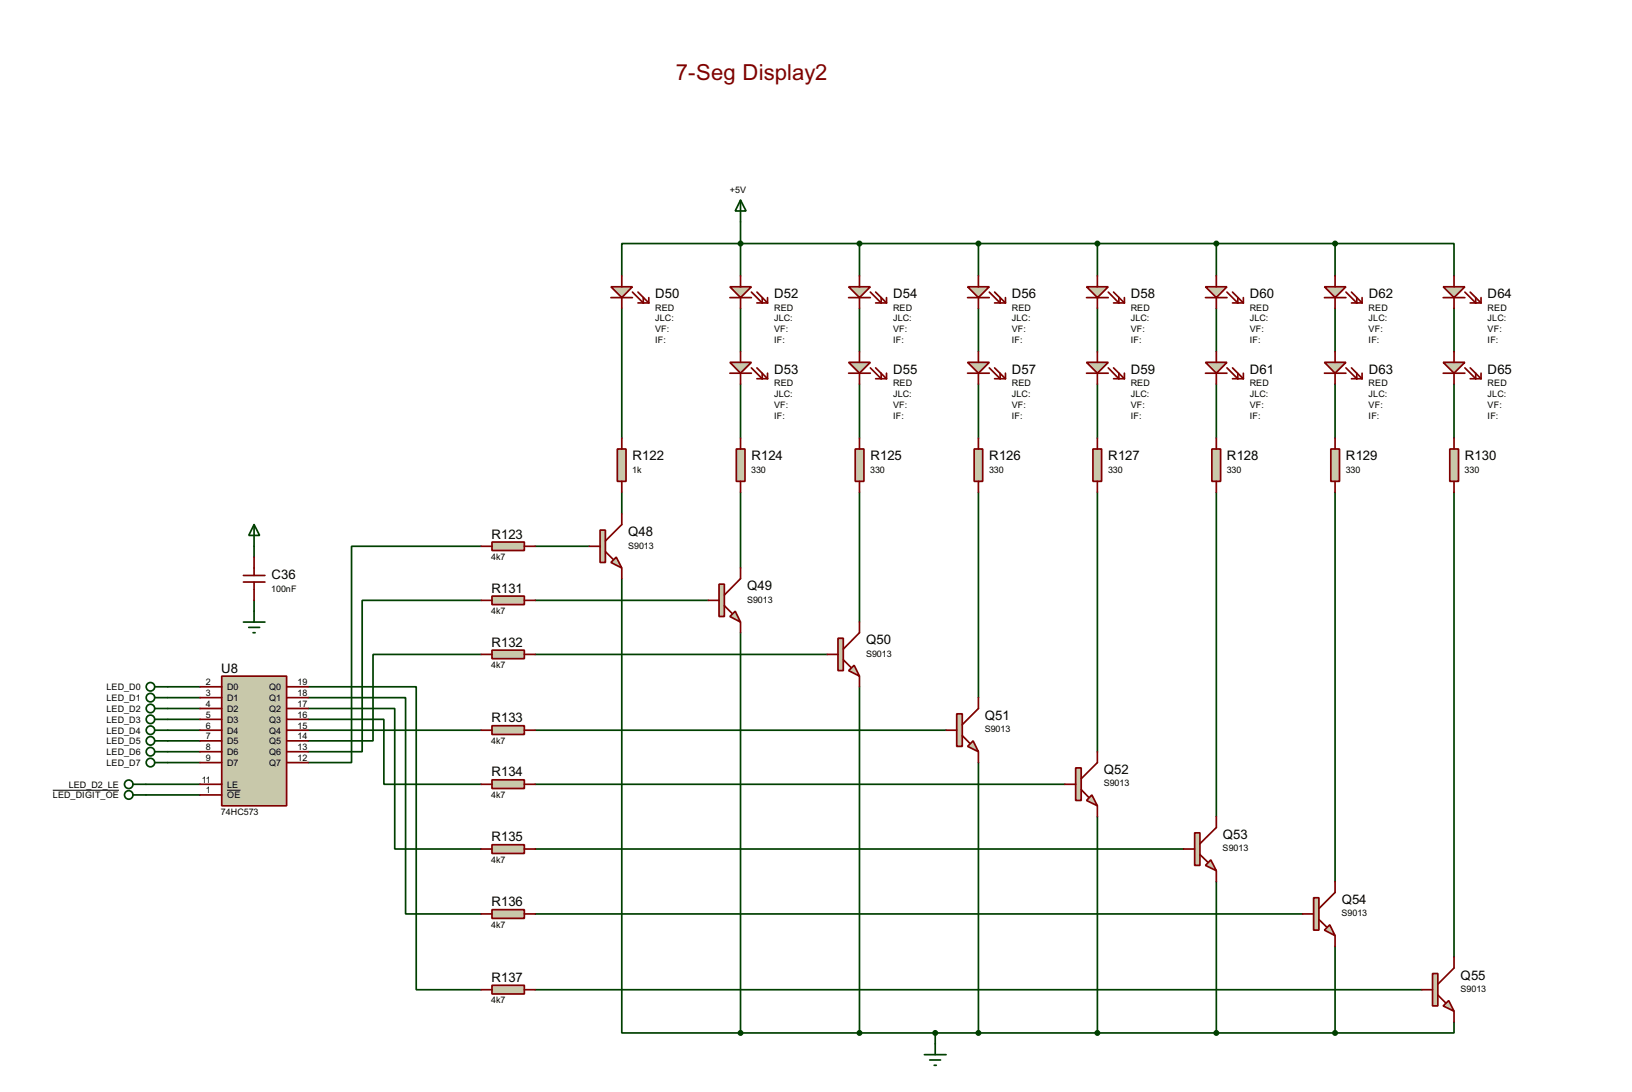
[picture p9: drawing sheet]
<svg xmlns="http://www.w3.org/2000/svg" width="383mm" height="256mm" viewBox="0 0 383 256" stroke-linecap="round" stroke-linejoin="round" font-family="sans-serif">
<g fill="none" stroke="#004000" stroke-width=".4">
<path d="M174 52.1v12.7M202 57.2v7.6M229.9 57.2v7.6M257.9 57.2v7.6M285.8 57.2v7.6M313.7 57.2h28v7.6M313.7 57.2h-167.6v7.6M313.7 57.2v7.6M146.1 72.4v30.5M174 72.4v10.2M202 72.4v10.2M229.9 72.4v10.2"/>
<path d="M257.9 72.4v10.2M285.8 72.4v10.2M313.7 72.4v10.2M341.7 72.4v10.2M174 90.2v12.7M202 90.2v12.7M229.9 90.2v12.7M257.9 90.2v12.7M285.8 90.2v12.7M313.7 90.2v12.7M341.7 90.2v12.7M146.1 115.6v5.1"/>
<path d="M174 115.6v17.8M202 115.6v30.5M229.9 115.6v48.3M257.9 115.6v61M285.8 115.6v76.2M313.7 115.6v91.5M341.7 115.6v109.2M59.7 128.3v2.6M113.1 128.3h-30.5v50.8h-10.2M125.8 128.3h12.7M146.1 135.9v106.7h27.9M59.7 141v2.6"/>
<path d="M113.1 153.7h-25.4v20.3h-15.3M113.1 141h-28v35.6h-12.7M125.8 141h40.6M125.8 153.7h68.6M174 148.6v94M39.4 171.5h7.6M39.4 161.3h7.6M39.4 163.9h7.6M39.4 166.4h7.6M39.4 169h7.6M39.4 174h7.6M39.4 176.6h7.6"/>
<path d="M39.4 179.1h7.6M72.4 161.3h25.4v71.2h15.3M72.4 163.9h22.9v50.8h17.8M72.4 166.4h20.4v33h20.3M72.4 169h17.8v15.2h22.9M72.4 171.5h40.7M125.8 171.5h96.5M202 161.3v81.3M229.9 179.1v63.5M34.3 184.2h12.7M34.3 186.7h12.7M125.8 184.2h124.4"/>
<path d="M125.8 199.4h152.4M257.9 191.8v50.8M125.8 214.7h180.3M285.8 207.1v35.5M125.8 232.5h208.3M313.7 222.3v20.3M174 242.6h139.7M219.8 242.6v2.6M341.7 240.1v2.5h-28"/>
</g>
<path d="M143.6 67.4h5l-2.5 2.5z" fill="#c8c8aa" stroke="#800000" stroke-width=".4"/>
<path d="M143.6 69.9h5M146.1 64.8v2.6M146.1 69.9v2.5M148.6 68.6l2.6 2.6v-1.3M149.9 68.6l2.6 2.6M149.9 71.2h2.6M152.5 69.9v1.3" fill="none" stroke="#800000" stroke-width=".4"/>
<path d="M143.6 132.1l1.2-1.2 1.3 2.5z" fill="#c8c8aa" stroke="#800000" stroke-width=".4"/>
<path d="M141 124.5h1.3v7.6h-1.3z" fill="#c8c8aa" stroke="#800000" stroke-width=".4"/>
<path d="M138.5 128.3h2.5M142.3 129.6l1.8 1.8M146.1 120.7v2.5l-3.8 3.9M146.1 133.4v2.5" fill="none" stroke="#800000" stroke-width=".4"/>
<path d="M145.1 105.5h2v7.6h-2z" fill="#c8c8aa" stroke="#800000" stroke-width=".4"/>
<path d="M146.1 102.9v2.6M146.1 113.1v2.5" fill="none" stroke="#800000" stroke-width=".4"/>
<path d="M115.6 127.3h7.6v2h-7.6z" fill="#c8c8aa" stroke="#800000" stroke-width=".4"/>
<path d="M113.1 128.3h2.5M123.2 128.3h2.6" fill="none" stroke="#800000" stroke-width=".4"/>
<path d="M171.5 67.4h5.1l-2.6 2.5z" fill="#c8c8aa" stroke="#800000" stroke-width=".4"/>
<path d="M171.5 69.9h5.1M174 64.8v2.6M174 69.9v2.5M176.6 68.6l2.5 2.6v-1.3M177.9 68.6l2.5 2.6M177.9 71.2h2.5M180.4 69.9v1.3" fill="none" stroke="#800000" stroke-width=".4"/>
<path d="M171.5 85.1h5.1l-2.6 2.6z" fill="#c8c8aa" stroke="#800000" stroke-width=".4"/>
<path d="M171.5 87.7h5.1M174 82.6v2.5M174 87.7v2.5M176.6 86.4l2.5 2.6v-1.3M177.9 86.4l2.5 2.6M177.9 89h2.5M180.4 87.7v1.3" fill="none" stroke="#800000" stroke-width=".4"/>
<path d="M171.5 144.8l1.3-1.2 1.2 2.5z" fill="#c8c8aa" stroke="#800000" stroke-width=".4"/>
<path d="M169 137.2h1.2v7.6h-1.2z" fill="#c8c8aa" stroke="#800000" stroke-width=".4"/>
<path d="M174 133.4v2.5l-3.8 3.9M166.4 141h2.6M170.2 142.3l1.8 1.8M174 146.1v2.5" fill="none" stroke="#800000" stroke-width=".4"/>
<path d="M173 105.5h2.1v7.6h-2.1z" fill="#c8c8aa" stroke="#800000" stroke-width=".4"/>
<path d="M174 102.9v2.6M174 113.1v2.5" fill="none" stroke="#800000" stroke-width=".4"/>
<path d="M199.4 67.4h5.1l-2.5 2.5z" fill="#c8c8aa" stroke="#800000" stroke-width=".4"/>
<path d="M199.4 69.9h5.1M202 64.8v2.6M202 69.9v2.5M204.5 68.6l2.6 2.6v-1.3M205.8 68.6l2.5 2.6M205.8 71.2h2.5M208.3 69.9v1.3" fill="none" stroke="#800000" stroke-width=".4"/>
<path d="M199.4 85.1h5.1l-2.5 2.6z" fill="#c8c8aa" stroke="#800000" stroke-width=".4"/>
<path d="M199.4 87.7h5.1M202 82.6v2.5M202 87.7v2.5M204.5 86.4l2.6 2.6v-1.3M205.8 86.4l2.5 2.6M205.8 89h2.5M208.3 87.7v1.3" fill="none" stroke="#800000" stroke-width=".4"/>
<path d="M199.4 157.5l1.3-1.2 1.3 2.5z" fill="#c8c8aa" stroke="#800000" stroke-width=".4"/>
<path d="M196.9 149.9h1.3v7.6h-1.3z" fill="#c8c8aa" stroke="#800000" stroke-width=".4"/>
<path d="M194.4 153.7h2.5M198.2 155l1.8 1.8M202 146.1v2.5l-3.8 3.9M202 158.8v2.5" fill="none" stroke="#800000" stroke-width=".4"/>
<path d="M201 105.5h2v7.6h-2z" fill="#c8c8aa" stroke="#800000" stroke-width=".4"/>
<path d="M202 102.9v2.6M202 113.1v2.5" fill="none" stroke="#800000" stroke-width=".4"/>
<path d="M227.4 67.4h5.1l-2.6 2.5z" fill="#c8c8aa" stroke="#800000" stroke-width=".4"/>
<path d="M227.4 69.9h5.1M229.9 64.8v2.6M229.9 69.9v2.5M232.5 68.6l2.5 2.6v-1.3M233.7 68.6l2.6 2.6M233.7 71.2h2.6M236.3 69.9v1.3" fill="none" stroke="#800000" stroke-width=".4"/>
<path d="M227.4 85.1h5.1l-2.6 2.6z" fill="#c8c8aa" stroke="#800000" stroke-width=".4"/>
<path d="M227.4 87.7h5.1M229.9 82.6v2.5M229.9 87.7v2.5M232.5 86.4l2.5 2.6v-1.3M233.7 86.4l2.6 2.6M233.7 89h2.6M236.3 87.7v1.3" fill="none" stroke="#800000" stroke-width=".4"/>
<path d="M227.4 175.3l1.3-1.3 1.2 2.6z" fill="#c8c8aa" stroke="#800000" stroke-width=".4"/>
<path d="M224.8 167.7h1.3v7.6h-1.3z" fill="#c8c8aa" stroke="#800000" stroke-width=".4"/>
<path d="M222.3 171.5h2.5M226.1 172.8l1.8 1.8M229.9 163.9v2.5l-3.8 3.8M229.9 176.6v2.5" fill="none" stroke="#800000" stroke-width=".4"/>
<path d="M228.9 105.5h2v7.6h-2z" fill="#c8c8aa" stroke="#800000" stroke-width=".4"/>
<path d="M229.9 102.9v2.6M229.9 113.1v2.5" fill="none" stroke="#800000" stroke-width=".4"/>
<path d="M255.3 67.4h5.1l-2.5 2.5z" fill="#c8c8aa" stroke="#800000" stroke-width=".4"/>
<path d="M255.3 69.9h5.1M257.9 64.8v2.6M257.9 69.9v2.5M260.4 68.6l2.5 2.6v-1.3M261.7 68.6l2.5 2.6M261.7 71.2h2.5M264.2 69.9v1.3" fill="none" stroke="#800000" stroke-width=".4"/>
<path d="M255.3 85.1h5.1l-2.5 2.6z" fill="#c8c8aa" stroke="#800000" stroke-width=".4"/>
<path d="M255.3 87.7h5.1M257.9 82.6v2.5M257.9 87.7v2.5M260.4 86.4l2.5 2.6v-1.3M261.7 86.4l2.5 2.6M261.7 89h2.5M264.2 87.7v1.3" fill="none" stroke="#800000" stroke-width=".4"/>
<path d="M256.6 186.7l1.3 2.6-2.6-1.3z" fill="#c8c8aa" stroke="#800000" stroke-width=".4"/>
<path d="M252.8 180.4h1.3v7.6h-1.3z" fill="#c8c8aa" stroke="#800000" stroke-width=".4"/>
<path d="M257.9 176.6v2.5l-3.8 3.8M250.2 184.2h2.6M254.1 185.5l1.7 1.8M257.9 189.3v2.5" fill="none" stroke="#800000" stroke-width=".4"/>
<path d="M256.8 105.5h2.1v7.6h-2.1z" fill="#c8c8aa" stroke="#800000" stroke-width=".4"/>
<path d="M257.9 102.9v2.6M257.9 113.1v2.5" fill="none" stroke="#800000" stroke-width=".4"/>
<path d="M283.3 67.4h5l-2.5 2.5z" fill="#c8c8aa" stroke="#800000" stroke-width=".4"/>
<path d="M283.3 69.9h5M285.8 64.8v2.6M285.8 69.9v2.5M288.3 68.6l2.6 2.6v-1.3M289.6 68.6l2.6 2.6M289.6 71.2h2.6M292.2 69.9v1.3" fill="none" stroke="#800000" stroke-width=".4"/>
<path d="M283.3 85.1h5l-2.5 2.6z" fill="#c8c8aa" stroke="#800000" stroke-width=".4"/>
<path d="M283.3 87.7h5M285.8 82.6v2.5M285.8 87.7v2.5M288.3 86.4l2.6 2.6v-1.3M289.6 86.4l2.6 2.6M289.6 89h2.6M292.2 87.7v1.3" fill="none" stroke="#800000" stroke-width=".4"/>
<path d="M284.5 202l1.3 2.5-2.5-1.2z" fill="#c8c8aa" stroke="#800000" stroke-width=".4"/>
<path d="M280.7 195.6h1.3v7.7h-1.3z" fill="#c8c8aa" stroke="#800000" stroke-width=".4"/>
<path d="M278.2 199.4h2.5M285.8 191.8v2.6l-3.8 3.8M282 200.7l1.8 1.8M285.8 204.5v2.6" fill="none" stroke="#800000" stroke-width=".4"/>
<path d="M284.8 105.5h2v7.6h-2z" fill="#c8c8aa" stroke="#800000" stroke-width=".4"/>
<path d="M285.8 102.9v2.6M285.8 113.1v2.5" fill="none" stroke="#800000" stroke-width=".4"/>
<path d="M311.2 67.4h5.1l-2.6 2.5z" fill="#c8c8aa" stroke="#800000" stroke-width=".4"/>
<path d="M311.2 69.9h5.1M313.7 64.8v2.6M313.7 69.9v2.5M316.3 68.6l2.5 2.6v-1.3M317.6 68.6l2.5 2.6M317.6 71.2h2.5M320.1 69.9v1.3" fill="none" stroke="#800000" stroke-width=".4"/>
<path d="M311.2 85.1h5.1l-2.6 2.6z" fill="#c8c8aa" stroke="#800000" stroke-width=".4"/>
<path d="M311.2 87.7h5.1M313.7 82.6v2.5M313.7 87.7v2.5M316.3 86.4l2.5 2.6v-1.3M317.6 86.4l2.5 2.6M317.6 89h2.5M320.1 87.7v1.3" fill="none" stroke="#800000" stroke-width=".4"/>
<path d="M312.5 217.2l1.2 2.6-2.5-1.3z" fill="#c8c8aa" stroke="#800000" stroke-width=".4"/>
<path d="M308.7 210.9h1.2v7.6h-1.2z" fill="#c8c8aa" stroke="#800000" stroke-width=".4"/>
<path d="M306.1 214.7h2.6M309.9 216l1.8 1.7M313.7 207.1v2.5l-3.8 3.8M313.7 219.8v2.5" fill="none" stroke="#800000" stroke-width=".4"/>
<path d="M312.7 105.5h2.1v7.6h-2.1z" fill="#c8c8aa" stroke="#800000" stroke-width=".4"/>
<path d="M313.7 102.9v2.6M313.7 113.1v2.5" fill="none" stroke="#800000" stroke-width=".4"/>
<path d="M339.1 67.4h5.1l-2.5 2.5z" fill="#c8c8aa" stroke="#800000" stroke-width=".4"/>
<path d="M339.1 69.9h5.1M341.7 64.8v2.6M341.7 69.9v2.5M344.2 68.6l2.6 2.6v-1.3M345.5 68.6l2.5 2.6M345.5 71.2h2.5M348 69.9v1.3" fill="none" stroke="#800000" stroke-width=".4"/>
<path d="M339.1 236.3l1.3-1.3 1.3 2.5z" fill="#c8c8aa" stroke="#800000" stroke-width=".4"/>
<path d="M336.6 228.7h1.3v7.6h-1.3z" fill="#c8c8aa" stroke="#800000" stroke-width=".4"/>
<path d="M334.1 232.5h2.5M337.9 233.7l1.8 1.8M341.7 224.8v2.6l-3.8 3.8M341.7 237.5v2.6" fill="none" stroke="#800000" stroke-width=".4"/>
<path d="M340.7 105.5h2v7.6h-2z" fill="#c8c8aa" stroke="#800000" stroke-width=".4"/>
<path d="M341.7 102.9v2.6M341.7 113.1v2.5" fill="none" stroke="#800000" stroke-width=".4"/>
<path d="M115.6 140h7.6v2h-7.6z" fill="#c8c8aa" stroke="#800000" stroke-width=".4"/>
<path d="M113.1 141h2.5M123.2 141h2.6" fill="none" stroke="#800000" stroke-width=".4"/>
<path d="M115.6 152.7h7.6v2h-7.6z" fill="#c8c8aa" stroke="#800000" stroke-width=".4"/>
<path d="M113.1 153.7h2.5M123.2 153.7h2.6" fill="none" stroke="#800000" stroke-width=".4"/>
<path d="M115.6 170.5h7.6v2h-7.6z" fill="#c8c8aa" stroke="#800000" stroke-width=".4"/>
<path d="M113.1 171.5h2.5M123.2 171.5h2.6" fill="none" stroke="#800000" stroke-width=".4"/>
<path d="M115.6 183.2h7.6v2h-7.6z" fill="#c8c8aa" stroke="#800000" stroke-width=".4"/>
<path d="M113.1 184.2h2.5M123.2 184.2h2.6" fill="none" stroke="#800000" stroke-width=".4"/>
<path d="M115.6 198.4h7.6v2.1h-7.6z" fill="#c8c8aa" stroke="#800000" stroke-width=".4"/>
<path d="M113.1 199.4h2.5M123.2 199.4h2.6" fill="none" stroke="#800000" stroke-width=".4"/>
<path d="M115.6 213.7h7.6v2h-7.6z" fill="#c8c8aa" stroke="#800000" stroke-width=".4"/>
<path d="M113.1 214.7h2.5M123.2 214.7h2.6" fill="none" stroke="#800000" stroke-width=".4"/>
<path d="M115.6 231.4h7.6v2.1h-7.6z" fill="#c8c8aa" stroke="#800000" stroke-width=".4"/>
<path d="M113.1 232.5h2.5M123.2 232.5h2.6" fill="none" stroke="#800000" stroke-width=".4"/>
<g fill="#004000" stroke="#004000" stroke-width=".4">
<circle cx="313.7" cy="242.6" r=".5"/>
<circle cx="285.8" cy="242.6" r=".5"/>
<circle cx="257.8" cy="242.6" r=".5"/>
<circle cx="229.9" cy="242.6" r=".5"/>
<circle cx="201.9" cy="242.6" r=".5"/>
<circle cx="174" cy="242.6" r=".5"/>
<circle cx="219.7" cy="242.6" r=".5"/>
<circle cx="313.7" cy="57.2" r=".5"/>
<circle cx="285.8" cy="57.2" r=".5"/>
<circle cx="257.8" cy="57.2" r=".5"/>
<circle cx="229.9" cy="57.2" r=".5"/>
<circle cx="201.9" cy="57.2" r=".5"/>
<circle cx="174" cy="57.2" r=".5"/>
</g>
<path d="M174 47l1.3 2.6h-2.5zM174 47v5.1M217.2 247.7h5.1M218.5 249h2.5M219.5 250.2h.5M219.8 245.2v2.5" fill="none" stroke="#004000" stroke-width=".4"/>
<path d="M339.1 85.1h5.1l-2.5 2.6z" fill="#c8c8aa" stroke="#800000" stroke-width=".4"/>
<path d="M339.1 87.7h5.1M341.7 82.6v2.5M341.7 87.7v2.5M344.2 86.4l2.6 2.6v-1.3M345.5 86.4l2.5 2.6M345.5 89h2.5M348 87.7v1.3M57.2 136.7h5.1M57.2 135.2h5.1M59.7 130.9v4.3M59.7 136.7v4.3" fill="none" stroke="#800000" stroke-width=".4"/>
<path d="M59.7 123.2l1.3 2.6h-2.5zM59.7 123.2v5.1M57.2 146.1h5.1M58.5 147.4h2.5M59.5 148.6h.5M59.7 143.6v2.5" fill="none" stroke="#004000" stroke-width=".4"/>
<path d="M52.1 158.8h15.3v30.5h-15.3z" fill="#c8c8aa" stroke="#800000" stroke-width=".4"/>
<g fill="none" stroke="#800000" stroke-width=".4">
<path d="M47 161.3h5.1M47 163.9h5.1M47 166.4h5.1M47 169h5.1M47 171.5h5.1M47 174h5.1M47 176.6h5.1M47 179.1h5.1M67.4 161.3h5M67.4 163.9h5M67.4 166.4h5M67.4 169h5"/>
<path d="M67.4 171.5h5M67.4 174h5M67.4 176.6h5M67.4 179.1h5M47 184.2h5.1M47 186.7h5.1"/>
</g>
<path d="M12.4 185.6h15.6M53.4 185.6h3.1" fill="none" stroke="#000" stroke-width=".23"/>
<g fill="none" stroke="#004000" stroke-width=".4">
<path d="M36.4 161.3h3M36.4 163.9h3M36.4 166.4h3M36.4 169h3M36.4 171.5h3M36.4 174h3M36.4 176.6h3M36.4 179.1h3M31.3 184.2h3M31.3 186.7h3"/>
<circle cx="35.3" cy="179.1" r="1"/>
<circle cx="35.3" cy="171.5" r="1"/>
<circle cx="35.3" cy="174" r="1"/>
<circle cx="35.3" cy="163.9" r="1"/>
<circle cx="35.3" cy="166.4" r="1"/>
<circle cx="35.3" cy="169" r="1"/>
<circle cx="35.3" cy="176.6" r="1"/>
<circle cx="35.3" cy="161.3" r="1"/>
<circle cx="30.2" cy="184.2" r="1"/>
<circle cx="30.2" cy="186.7" r="1"/>
</g>
<text font-size="5.8" fill="#800000" x="158.8" y="18.7">7-Seg Display2</text>
<g font-size="3.5">
<text x="154" y="70.1">D50</text>
<text x="181.9" y="70.1">D52</text>
<text x="209.9" y="70.1">D54</text>
<text x="237.8" y="70.1">D56</text>
<text x="265.7" y="70.1">D58</text>
<text x="293.7" y="70.1">D60</text>
<text x="321.6" y="70.1">D62</text>
<text x="349.6" y="70.1">D64</text>
<text x="181.9" y="87.8">D53</text>
<text x="209.9" y="87.8">D55</text>
<text x="237.8" y="87.8">D57</text>
<text x="265.7" y="87.8">D59</text>
<text x="293.7" y="87.8">D61</text>
<text x="321.6" y="87.8">D63</text>
<text x="349.6" y="87.8">D65</text>
<text x="148.6" y="108.2">R122</text>
<text x="176.6" y="108.2">R124</text>
<text x="204.5" y="108.2">R125</text>
<text x="232.5" y="108.2">R126</text>
<text x="260.4" y="108.2">R127</text>
<text x="288.3" y="108.2">R128</text>
<text x="316.3" y="108.2">R129</text>
<text x="344.2" y="108.2">R130</text>
<text x="147.6" y="125.9">Q48</text>
<text x="115.5" y="126.5">R123</text>
<text x="63.8" y="136.1">C36</text>
<text x="115.5" y="139.2">R131</text>
<text x="175.6" y="138.6">Q49</text>
<text x="115.5" y="151.9">R132</text>
<text x="203.5" y="151.3">Q50</text>
<text x="52" y="158">U8</text>
<text x="115.5" y="169.7">R133</text>
<text x="231.4" y="169.1">Q51</text>
<text x="115.5" y="182.4">R134</text>
<text x="259.4" y="181.8">Q52</text>
<text x="115.5" y="197.6">R135</text>
<text x="287.3" y="197.1">Q53</text>
<text x="115.5" y="212.9">R136</text>
<text x="315.3" y="212.3">Q54</text>
<text x="115.5" y="230.6">R137</text>
<text x="343.2" y="230.1">Q55</text>
</g>
<g font-size="2.4">
<text x="171.5" y="45.3">+5V</text>
<text x="153.9" y="73">RED</text>
<text x="153.9" y="75.5">JLC:</text>
<text x="181.9" y="73">RED</text>
<text x="181.9" y="75.5">JLC:</text>
<text x="209.8" y="73">RED</text>
<text x="209.8" y="75.5">JLC:</text>
<text x="237.7" y="73">RED</text>
<text x="237.7" y="75.5">JLC:</text>
<text x="265.7" y="73">RED</text>
<text x="265.7" y="75.5">JLC:</text>
<text x="293.6" y="73">RED</text>
<text x="293.6" y="75.5">JLC:</text>
<text x="321.6" y="73">RED</text>
<text x="321.6" y="75.5">JLC:</text>
<text x="349.5" y="73">RED</text>
<text x="349.5" y="75.5">JLC:</text>
<text x="153.9" y="78.1">VF:</text>
<text x="153.9" y="80.6">IF:</text>
<text x="181.9" y="78.1">VF:</text>
<text x="181.9" y="80.6">IF:</text>
<text x="209.8" y="78.1">VF:</text>
<text x="209.8" y="80.6">IF:</text>
<text x="237.7" y="78.1">VF:</text>
<text x="237.7" y="80.6">IF:</text>
<text x="265.7" y="78.1">VF:</text>
<text x="265.7" y="80.6">IF:</text>
<text x="293.6" y="78.1">VF:</text>
<text x="293.6" y="80.6">IF:</text>
<text x="321.6" y="78.1">VF:</text>
<text x="321.6" y="80.6">IF:</text>
<text x="349.5" y="78.1">VF:</text>
<text x="349.5" y="80.6">IF:</text>
<text x="181.9" y="90.8">RED</text>
<text x="181.9" y="93.3">JLC:</text>
<text x="181.9" y="95.8">VF:</text>
<text x="209.8" y="90.8">RED</text>
<text x="209.8" y="93.3">JLC:</text>
<text x="209.8" y="95.8">VF:</text>
<text x="237.7" y="90.8">RED</text>
<text x="237.7" y="93.3">JLC:</text>
<text x="237.7" y="95.8">VF:</text>
<text x="265.7" y="90.8">RED</text>
<text x="265.7" y="93.3">JLC:</text>
<text x="265.7" y="95.8">VF:</text>
<text x="293.6" y="90.8">RED</text>
<text x="293.6" y="93.3">JLC:</text>
<text x="293.6" y="95.8">VF:</text>
<text x="321.6" y="90.8">RED</text>
<text x="321.6" y="93.3">JLC:</text>
<text x="321.6" y="95.8">VF:</text>
<text x="349.5" y="90.8">RED</text>
<text x="349.5" y="93.3">JLC:</text>
<text x="349.5" y="95.8">VF:</text>
<text x="181.9" y="98.4">IF:</text>
<text x="209.8" y="98.4">IF:</text>
<text x="237.7" y="98.4">IF:</text>
<text x="265.7" y="98.4">IF:</text>
<text x="293.6" y="98.4">IF:</text>
<text x="321.6" y="98.4">IF:</text>
<text x="349.5" y="98.4">IF:</text>
<text x="148.6" y="111.1">1k</text>
<text x="176.5" y="111.1">330</text>
<text x="204.5" y="111.1">330</text>
<text x="232.4" y="111.1">330</text>
<text x="260.4" y="111.1">330</text>
<text x="288.3" y="111.1">330</text>
<text x="316.2" y="111.1">330</text>
<text x="344.2" y="111.1">330</text>
<text x="115.4" y="131.5">4k7</text>
<text x="147.6" y="128.9">S9013</text>
<text x="63.8" y="139">100nF</text>
<text x="175.5" y="141.6">S9013</text>
<text x="115.4" y="144.2">4k7</text>
<text x="203.5" y="154.3">S9013</text>
<text x="48.4" y="160.9">2</text>
<text x="69.9" y="160.9">19</text>
<text x="115.4" y="156.9">4k7</text>
<text x="25" y="162.1">LED_D0</text>
<text x="25" y="164.7">LED_D1</text>
<text x="25" y="167.2">LED_D2</text>
<text x="48.4" y="163.5">3</text>
<text x="48.4" y="166">4</text>
<text x="53.4" y="162.1">D0</text>
<text x="53.4" y="164.7">D1</text>
<text x="53.4" y="167.2">D2</text>
<text x="63.2" y="162.1">Q0</text>
<text x="63.2" y="164.7">Q1</text>
<text x="63.2" y="167.2">Q2</text>
<text x="69.9" y="163.5">18</text>
<text x="69.9" y="166">17</text>
<text x="25" y="169.8">LED_D3</text>
<text x="25" y="172.3">LED_D4</text>
<text x="48.4" y="168.6">5</text>
<text x="48.4" y="171.1">6</text>
<text x="48.4" y="173.6">7</text>
<text x="53.4" y="169.8">D3</text>
<text x="53.4" y="172.3">D4</text>
<text x="63.2" y="169.8">Q3</text>
<text x="63.2" y="172.3">Q4</text>
<text x="69.9" y="168.6">16</text>
<text x="69.9" y="171.1">15</text>
<text x="69.9" y="173.6">14</text>
<text x="231.4" y="172">S9013</text>
<text x="25" y="174.8">LED_D5</text>
<text x="25" y="177.4">LED_D6</text>
<text x="25" y="179.9">LED_D7</text>
<text x="48.4" y="176.2">8</text>
<text x="48.4" y="178.7">9</text>
<text x="53.4" y="174.8">D5</text>
<text x="53.4" y="177.4">D6</text>
<text x="53.4" y="179.9">D7</text>
<text x="63.2" y="174.8">Q5</text>
<text x="63.2" y="177.4">Q6</text>
<text x="63.2" y="179.9">Q7</text>
<text x="69.9" y="176.2">13</text>
<text x="69.9" y="178.7">12</text>
<text x="115.4" y="174.7">4k7</text>
<text x="16.1" y="185">LED_D2_LE</text>
<text x="47.4" y="183.8">11</text>
<text x="53.4" y="185">LE</text>
<text x="259.3" y="184.7">S9013</text>
<text x="12.4" y="187.5">LED_DIGIT_OE</text>
<text x="48.4" y="186.3">1</text>
<text x="51.9" y="191.5">74HC573</text>
<text x="53.4" y="187.5">OE</text>
<text x="115.4" y="187.4">4k7</text>
<text x="115.4" y="202.7">4k7</text>
<text x="287.3" y="200">S9013</text>
<text x="315.2" y="215.2">S9013</text>
<text x="115.4" y="217.9">4k7</text>
<text x="343.2" y="233">S9013</text>
<text x="115.4" y="235.7">4k7</text>
</g>
</svg>
